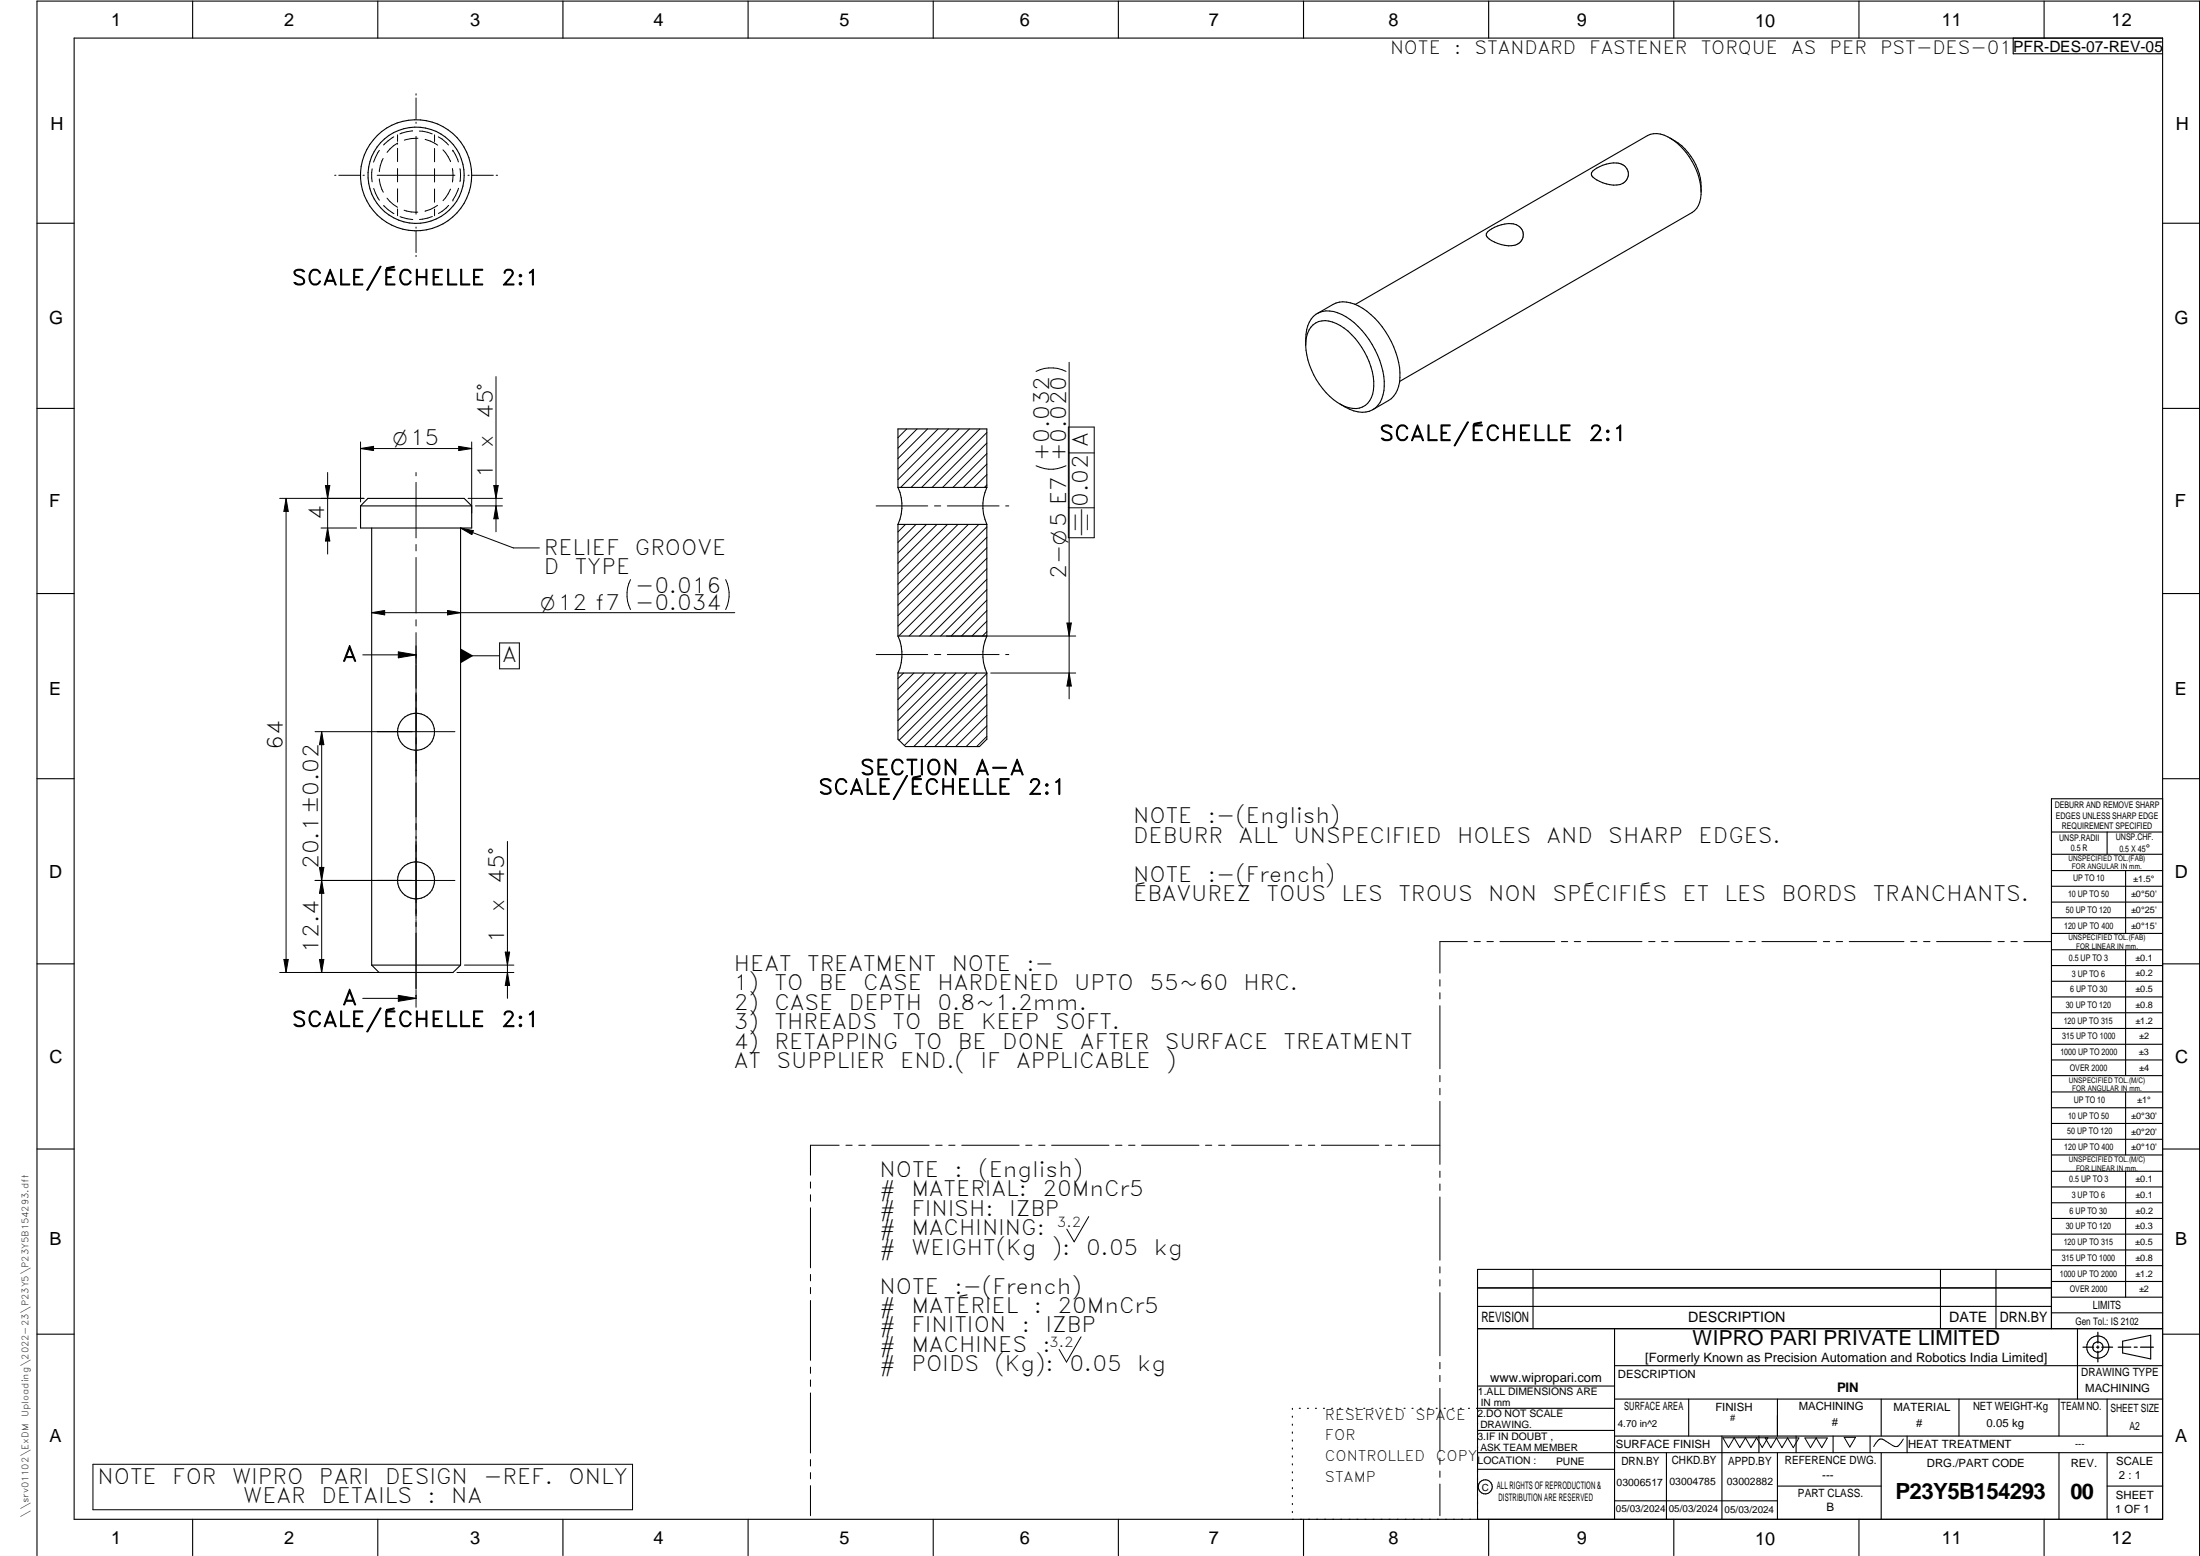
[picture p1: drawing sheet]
<svg xmlns="http://www.w3.org/2000/svg" width="594mm" height="420mm" viewBox="0 0 594 420" stroke-linecap="round" stroke-linejoin="round" font-family="sans-serif">
<g fill="none" stroke="#000" stroke-width=".3">
<path d="M20 10.3h564v400h-564zM52 .3v10M102 .3v10M152 .3v10M202 .3v10M252 .3v10M302 .3v10M352 .3v10M402 .3v10M452 .3v10M502 .3v10M543.6 10.3v4.2h40.4"/>
<path d="M552 .3v10M450.9 37.2a15.3 15.3 0 0 1 7.7 18.3l-.4 .8-1.3 1.1-79 45.6M430.1 46.2a8.8 8.8 0 0 1 7.8-1.9 2.92 2.92 0 0 1 1.8 3.4 2.92 2.92 0 0 1-3.1 2.3 8.7 8.7 0 0 1-6.8-2.6v-.6zM459.4 51.3a18.1 18.1 0 0 0-10-14.8 5.4 5.4 0 0 0-4.5 .1l-78.9 45.6M10 60.3h10M401.7 62.6a8.8 8.8 0 0 1 7.8-1.9 2.93 2.93 0 0 1 1.8 3.4 2.93 2.93 0 0 1-3 2.2 8.1 8.1 0 0 1-6.9-2.7v-.4zM584 60.3h10M352.6 93.1a10.2 10.2 0 0 1 2.1-7.7 6.5 6.5 0 0 1 7.6-.5 23.1 23.1 0 0 1 11.5 19.4 7.4 7.4 0 0 1-3.1 6.3M354.6 87.7a5.6 5.6 0 0 1 6.3-.3 19.9 19.9 0 0 1 10.1 16.8 5.5 5.5 0 0 1-4.8 6.1 11.2 11.2 0 0 1-8.1-4.3 19 19 0 0 1-5.3-15 5.9 5.9 0 0 1 1.8-3.3zM355.7 84.7l4.3-2.5a7.9 7.9 0 0 1 8 1.1 23.4 23.4 0 0 1 10 18.6 7.3 7.3 0 0 1-3.1 6.3l-4.2 2.4M10 110.3h10M361.8 109.1a9.5 9.5 0 0 0 8 1.9l.9-.4"/>
<path d="M584 110.3h10M97.4 136.6l1.9-2h26l2.1 2M97.4 136.6v6h30v-6M97.4 136.6h30M242.5 131.6h24M242.5 131.6a12.1 12.1 0 0 1 0 10M242.5 131.6v-15.8h24v15.8M266.5 131.6a12.1 12.1 0 0 0 0 10M100.4 142.6v118M124.4 142.6v118M242.5 141.6v30.1M242.5 141.6h24"/>
<path d="M266.5 141.6v30.1M10 160.3h10M242.5 171.7h24M242.5 171.7a12.1 12.1 0 0 1 0 10M266.5 171.7a12.1 12.1 0 0 0 0 10M584 160.3h10M242.5 181.7h24M242.5 181.7v17.9l2 2h20l2-2v-17.9M10 210.3h10M584 215.7h-30v143.1M584 210.3h10M554 224.7h30"/>
<path d="M554 230.7h30M554 235.1h30M554 239.3h30M569 224.7v6M574 235.1v17M554 243.6h30M554 247.8h30M554 252.1h30M554 256.5h30M574 256.5v33.9M10 260.3h10M100.4 260.6l2 2h19.9l2.1-2"/>
<path d="M100.4 260.6h24M554 260.7h30M554 265h30M554 269.2h30M554 273.5h30M554 277.7h30M584 260.3h10M554 282h30M554 286.2h30M554 290.4h30M554 294.9h30M554 299.1h30"/>
<path d="M574 294.9v17M10 310.3h10M554 303.4h30M554 307.6h30M554 311.9h30M554 316.3h30M574 316.3v34M584 310.3h10M554 320.5h30M554 324.8h30M554 329h30M554 333.2h30"/>
<path d="M554 337.5h30M399 358.8h185M399 352.8h155M399 347.8h155M414 342.8v16M436 358.8v51.5M524 342.8v16M539 342.8v16M554 341.8h30M554 346h30M554 350.3h30M554 354.5h30"/>
<path d="M554 342.8h-155v67.5M561 358.8v19M10 360.3h10M399 374.3h37M436 368.8h148M436 377.8h148M456 377.8v10M480 377.8v10M508 377.8v10M529 377.8v10M556 377.8v10M569 377.8v10"/>
<path d="M573.2 362.2l7.6-1.6v6.3l-7.6-1.6zM584 360.3h10M349 380.3v.3M349 382.4v.3M349 384.6v.3M349 386.7v.3M349 388.8v.3M349 391v.3M349 393.1v.3M349 395.3v.3M349 397.4v.3M349 399.5v.3"/>
<path d="M350.9 380.3h.2M353.1 380.3h.2M355.2 380.3h.3M357.4 380.3h.3M359.6 380.3h.3M361.7 380.3h.3M363.9 380.3h.3M366.1 380.3h.3M368.3 380.3h.2M370.4 380.3h.3M372.6 380.3h.3M374.8 380.3h.3"/>
<path d="M376.9 380.3h.4M379.1 380.3h.3M381.3 380.3h.3M383.4 380.3h.4M385.6 380.3h.3M387.8 380.3h.3M390 380.3h.3M392.2 380.3h.3M394.3 380.3h.3M396.5 380.3h.3M398.7 380.3h37.3M399 386.2h37"/>
<path d="M399 396.7h37M436 387.8h148M450 392.3v18M465 387.8v22.5M475 387.8v4.5M480 392.3v18M485 387.8v4.5M495 387.8v4.5M505 387.8v4.5M508 392.3v18M515 387.8v4.5M556 392.3v18"/>
<path d="M569 392.3v18M584 392.3h-185M52 410.3v9.7M102 410.3v9.7M152 410.3v9.7M202 410.3v9.7M252 410.3v9.7M302 410.3v9.7M349 401.7v.3M349 403.8v.4M349 406v.3M349 408.1v.3"/>
<path d="M352 410.3v9.7M402 410.3v9.7M436 405.3h44M452 410.3v9.7M480 401.3h28M502 410.3v9.7M552 410.3v9.7M569 401.3h15M10 420v-419.7h584v419.7"/>
<circle cx="112.3" cy="47.3" r="13"/>
<circle cx="112.4" cy="47.3" r="15"/>
<circle cx="112.3" cy="197.6" r="5"/>
<circle cx="112.3" cy="237.7" r="5"/>
<circle cx="566.5" cy="363.8" r="2.99"/>
<circle cx="566.5" cy="363.7" r="1.41"/>
<circle cx="401.1" cy="401.5" r="1.9"/>
</g>
<path d="M566.5 359.7v3M562.5 363.8h2.9M566.1 363.8h.7M566.5 363.4v.7M566.5 364.9v2.8M567.6 363.8h2.9M572 363.8h3.4M576.3 363.8h.8M578 363.8h3.5" fill="none" stroke="#000" stroke-width=".34"/>
<g fill="none" stroke="#000" stroke-width=".27">
<path d="M106.3 37l-2.7 2.2M107.4 36.4v1.8M107.4 38.7h.1M107.4 38.7l-1.1 .7-1.8 1.7M111.4 35.3l-1.5 .3-1.9 .6M112.3 25.3v.4M112.3 26.5v5.7M112.3 33v.3M112.3 36.8v21M112.9 37.3l-1.9 .1-1.8 .4M113.2 35.4l2.3 .3 1.2 .5M114.8 37.6l1.4 .5 2 1.1"/>
<path d="M117.3 36.4v1.8M118.4 37l1 .5 1.7 1.7M90.4 47.3h.3M91.5 47.3h5.8M98 47.3h.4M100.5 45.6v3.5M100.9 50.9l1.5 3.2M101.8 47.3h21M102.4 40.6l-1.5 3.2M102.4 48.3a8.3 8.3 0 0 0 1.1 3.6M103.5 42.8l-.8 1.9-.3 1.7M103.6 55.5l1.2 1.1 1.6 1.1"/>
<path d="M104.5 53.5l1.8 1.7 1.1 .8M107.4 40v3.6M107.4 45.5v3.6M107.4 51v3.6M107.4 56.4v1.9M108 58.5l3.5 .8M109.1 56.8l1.9 .4 1.8 .1M116.7 58.5l-1.2 .4-2.2 .4M117.3 40.1v3.6M117.3 45.6v3.5M117.3 51v3.6M117.3 56.5v1.8"/>
<path d="M118.1 55.5l-1.9 1.1-1.4 .4M119.6 40.5l1.4 1.8 .7 1.3M121.2 55.5l-1.8 1.6-1 .6M121.6 51.1l-.6 1.2-1.4 1.9M122.2 45.5l.1 1.8-.1 1.8M122.3 40.6h.1M122.3 54h.1M122.3 40.6l1.5 3.1M123.8 50.8l-1.5 3.2M124.2 45.6l.2 1.7-.2 1.8M126.4 47.3h.3M127.5 47.3h5.7"/>
<path d="M134 47.3h.4M112.3 61.3v.3M112.3 62.4v5.8M112.3 69v.3M288.7 97.8v90.9M97.4 119.3v16.3M127.4 119.3v19.3M133.9 101.7v41.9M244.8 115.8l-2.3 2.4M247.6 115.8l-5.1 5.2M250.5 115.8l-8 8M253.3 115.8l-10.8 10.9"/>
<path d="M256.2 115.8l-13.7 13.7M259 115.8l-15.8 15.8M261.8 115.8l-15.8 15.8M264.6 115.8l-15.7 15.8M266.5 119.6l-12 12M266.5 116.8l-14.8 14.8M287.9 100.3a9.1 9.1 0 0 0-8.1 0M288.5 115.3h7v29.9h-7zM75.5 134.6h22.8M77.3 134.6l.5 3.5h-1.1zM77.3 134.6v128M87.9 131.1h1.2l-.6 3.5z"/>
<path d="M88.5 127.6v22M97.4 121.1h30M97.4 121.1l3.5-.6v1.2zM112.3 127.6v.9M112.3 130.3v14.9M123.9 120.5l3.5 .6-3.5 .6zM126.4 134.6h9.3M128.4 136.6h7.3M133.3 131.1h1.2l-.6 3.5zM133.9 136.6l.6 3.5h-1.2zM236.6 136.6h13.9M252.3 136.6h1.7"/>
<path d="M255.8 136.6h14M266.5 130.9l-.7 .7M266.5 128.1l-3.5 3.5M266.5 125.3l-6.3 6.3M266.5 122.5l-9.2 9.1M271.6 136.6h.8M287.9 125.8a9.1 9.1 0 0 1-8.1 0M288.5 137.1h7M288.5 122.3h7M86.7 142.6h9.6M88.5 142.6l.6 3.5h-1.2zM112.3 147v1.8"/>
<path d="M112.3 150.5v15M124.4 142.6l14.2 5.4h7.1M124.4 142.6l3.4 .7-.4 1.1zM170.3 156.5a9.1 9.1 0 0 0 0 8.1M196 156.5a9.1 9.1 0 0 1 0 8.1M244.5 141.6l-2 2M247.3 141.6l-4.8 4.9M250.2 141.6l-7.7 7.7M253 141.6l-10.5 10.5M255.9 141.6l-13.4 13.3M258.7 141.6l-16.2 16.2M261.5 141.6l-19 19"/>
<path d="M264.3 141.6l-21.8 21.8M266.5 159.2l-12.5 12.5M266.5 156.4l-15.3 15.3M266.5 153.6l-18.2 18.1M266.5 150.7l-21 21M266.5 147.9l-23.8 23.8M266.5 142.3l-24 23.9M266.5 145.1l-24 24M98 176.8h14.3M100.4 165.4l3.5-.6v1.2zM100.4 165.4h98M107.6 176l4.7 .8-4.7 .8z"/>
<path d="M112.3 167.3v1.7M112.3 170.8v77.4M120.9 164.8l3.5 .6-3.5 .6zM124.4 177.1h10.5M134.9 173.6h5.3v7h-5.3zM236.6 176.7h13.9M252.3 176.7h1.7M255.6 171.7h34.9M255.8 176.7h14M266.5 170.6l-1.2 1.1M266.5 167.7l-4 4M266.5 164.9l-6.9 6.8"/>
<path d="M266.5 162.1l-9.7 9.6M271.6 176.7h.8M288.1 168.2h1.2l-.6 3.5zM86.9 197.6l.6 3.5h-1.2zM86.9 197.6v65M122.8 197.6h-37.7M244 181.7l-1.5 1.5M246.8 181.7l-4.3 4.4M249.6 181.7l-7.1 7.2M252.5 181.7l-10 10M255.3 181.7l-12.8 12.9M258.1 181.7l-15.6 15.7"/>
<path d="M261 181.7l-18.2 18.2M263.8 181.7l-19.6 19.6M266.5 198.8l-2.8 2.8M266.5 196l-5.6 5.6M266.5 193.2l-8.4 8.4M266.5 190.3l-11.3 11.3M266.5 187.5l-14.1 14.1M266.5 184.7l-16.9 16.9M266.5 181.9l-19.7 19.7M267.5 181.7h23M288.7 181.7l.6 3.6h-1.2zM86.3 234.2h1.2l-.6 3.5z"/>
<path d="M86.9 237.7l.6 3.5h-1.2zM122.8 237.7h-37.7M137 227.2v42.4M76.7 259.1h1.1l-.5 3.5zM86.3 259.1h1.2l-.6 3.5zM112.3 248.5v18.5M136.4 257.1h1.2l-.6 3.5zM396.2 254.3h-7.4v8.5M398.1 254.3h1.6M401.5 254.3h1.8M405 254.3h14.8M421.6 254.3h1.7"/>
<path d="M425.1 254.3h1.7M428.6 254.3h14.8M445.2 254.3h1.7M448.7 254.3h1.7M452.2 254.3h14.8M468.8 254.3h1.7M472.3 254.3h1.7M475.8 254.3h14.8M492.4 254.3h1.7M495.8 254.3h1.8M499.4 254.3h14.7M516 254.3h1.6"/>
<path d="M519.4 254.3h1.8M522.9 254.3h14.8M539.5 254.3h1.7M543 254.3h1.7M546.5 254.3h7.4M75.5 262.6h35.8M98 269.6h14.3M107.6 268.8l4.7 .8-4.7 .8zM112.3 267.2v4.8M123.4 262.6h15.4M125.4 260.6h13.4M137 262.6l.6 3.5h-1.2z"/>
<path d="M388.8 264.5v1.8M388.8 268.1v1.6M388.8 271.6v17M388.8 290.4v1.7M388.8 293.9v1.7M388.8 297.4v17M218.9 319.2v1.6M226.6 309.2h-7.7v8.1M228.4 309.2h1.7M231.9 309.2h1.7M235.4 309.2h15.5M252.7 309.2h1.7"/>
<path d="M256.2 309.2h1.7M259.7 309.2h15.5M277 309.2h1.7M280.5 309.2h1.7M284 309.2h15.5M301.2 309.2h1.8M304.8 309.2h1.7M308.3 309.2h15.5M325.5 309.2h1.7M329.1 309.2h1.6M332.6 309.2h15.4M349.8 309.2h1.7"/>
<path d="M353.3 309.2h1.7M356.8 309.2h15.5M374.1 309.2h1.7M377.6 309.2h1.7M381.1 309.2h7.7M388.8 316.2v1.7M388.8 319.7v1.7M218.9 322.6v1.8M218.9 326.1v16.2M294 328.5l-3.9 6.8-2-3.4M388.8 323.2v17.1M218.9 344.1v1.8"/>
<path d="M218.9 347.6v1.7M218.9 351.2v16.1M388.8 342.1v1.6M388.8 345.6v1.7M388.8 349v17.1M218.9 369.1v1.7M218.9 372.6v1.8M218.9 376.1v16.2M291.9 361l-3.9 6.8-2-3.4M388.8 367.9v1.7M388.8 371.4v1.7M388.8 374.9v17"/>
<path d="M25.1 395.4h145.7v12.3h-145.7zM218.9 394.1v1.8M218.9 397.6v1.7M388.8 393.7v1.7M388.8 397.2v1.7M465.2 388.2h12.2l-1.5 2.7-1.6-2.7-1.5 2.7-1.5-2.7-1.5 2.7-1.5-2.7-1.5 2.7zM476.7 388.3h9.1l-1.6 2.6-1.5-2.6-1.5 2.6-1.5-2.6-1.5 2.6zM487.4 388.3h6l-1.5 2.6-1.5-2.6-1.5 2.6zM498 388.1h3.1l-1.6 2.6zM514 388.6l-1.1 1.5a1.2 1.2 0 0 1-1.8 .3l-1.8-1.2a1.55 1.55 0 0 0-1.6-.6 1.55 1.55 0 0 0-1.2 1.1l-.5 .9M218.9 401.2v8.1M388.8 400.7v8.6"/>
</g>
<g fill="#000">
<path d="M77.3 134.6l.5 3.5h-1.1zM87.9 131.1h1.2l-.6 3.5zM97.4 121.1l3.5-.6v1.2zM123.9 120.5l3.5 .6-3.5 .6zM133.3 131.1h1.2l-.6 3.5zM88.5 142.6l.6 3.5h-1.2zM124.4 142.6l3.4 .7-.4 1.1zM133.9 136.6l.6 3.5h-1.2zM100.4 165.4l3.5-.6v1.2zM107.6 176l4.7 .8-4.7 .8zM120.9 164.8l3.5 .6-3.5 .6zM124.4 175.1l3.4 2-3.4 2z"/>
<path d="M288.1 168.2h1.2l-.6 3.5zM288.7 181.7l.6 3.6h-1.2zM86.9 197.6l.6 3.5h-1.2zM86.3 234.2h1.2l-.6 3.5zM76.7 259.1h1.1l-.5 3.5zM86.3 259.1h1.2l-.6 3.5zM86.9 237.7l.6 3.5h-1.2zM136.4 257.1h1.2l-.6 3.5zM107.6 268.8l4.7 .8-4.7 .8zM137 262.6l.6 3.5h-1.2z"/>
</g>
<text font-size="6" x="511.8" y="404.8">P23Y5B154293</text>
<text font-size="5.9" x="559.1" y="404.7">00</text>
<g font-size="5.7">
<text x="78.8" y="77">SCALE/ÉCHELLE</text>
<text x="135.4" y="77">2:1</text>
<text x="133" y="113.1" transform="rotate(-90 133 113.1)">45°</text>
<text x="372.4" y="119">SCALE/ÉCHELLE</text>
<text x="429" y="119">2:1</text>
<text x="133" y="120.9" transform="rotate(-90 133 120.9)">x</text>
<text x="283.3" y="124.5" transform="rotate(-90 283.3 124.5)">+0.032</text>
<text x="133" y="129" transform="rotate(-90 133 129)">1</text>
<text x="293.7" y="136.8" transform="rotate(-90 293.7 136.8)">0.02 A</text>
<text x="87.6" y="140.5" transform="rotate(-90 87.6 140.5)">4</text>
<text x="146.8" y="149.7">RELIEF</text>
<text x="171.4" y="149.7">GROOVE</text>
<text x="146.8" y="155">D</text>
<text x="155.2" y="155">TYPE</text>
<text x="171.5" y="160">-0.016</text>
<text x="287.9" y="156.2" transform="rotate(-90 287.9 156.2)">2-O5 E7 +0.020</text>
<text x="171.5" y="164.6">-0.034</text>
<text x="92.4" y="178.6">A</text>
<text x="135.6" y="178.9">A</text>
<text x="76.4" y="202.5" transform="rotate(-90 76.4 202.5)">64</text>
<text x="232.2" y="209.3">SECTION</text>
<text x="263.3" y="209.3">A-A</text>
<text x="221" y="214.5">SCALE/ÉCHELLE</text>
<text x="277.5" y="214.5">2:1</text>
<text x="306" y="222.3">NOTE</text>
<text x="306" y="227.6">DEBURR</text>
<text x="326.2" y="222.3">:-(English)</text>
<text x="334.4" y="227.6">ALL</text>
<text x="349.3" y="227.6">UNSPECIFIED</text>
<text x="393.5" y="227.6">HOLES</text>
<text x="417.6" y="227.6">AND</text>
<text x="434.3" y="227.6">SHARP</text>
<text x="458.7" y="227.6">EDGES.</text>
<text x="86" y="234.6" transform="rotate(-90 86 234.6)">20.1±0.02</text>
<text x="136.1" y="238.6" transform="rotate(-90 136.1 238.6)">45°</text>
<text x="306" y="238.1">NOTE</text>
<text x="326.2" y="238.1">:-(French)</text>
<text x="306" y="243.3">ÉBAVUREZ</text>
<text x="342" y="243.3">TOUS</text>
<text x="362.3" y="243.3">LES</text>
<text x="377.6" y="243.3">TROUS</text>
<text x="401.9" y="243.3">NON</text>
<text x="419.3" y="243.3">SPÉCIFIÉS</text>
<text x="454.3" y="243.3">ET</text>
<text x="465.7" y="243.3">LES</text>
<text x="481.1" y="243.3">BORDS</text>
<text x="505.7" y="243.3">TRANCHANTS.</text>
<text x="136.1" y="246.4" transform="rotate(-90 136.1 246.4)">x</text>
<text x="86" y="257.2" transform="rotate(-90 86 257.2)">12.4</text>
<text x="136.1" y="254.5" transform="rotate(-90 136.1 254.5)">1</text>
<text x="198.2" y="262.2">HEAT</text>
<text x="217.9" y="262.2">TREATMENT</text>
<text x="257" y="262.2">NOTE</text>
<text x="277.2" y="262.2">:-</text>
<text x="198.2" y="267.4">1)</text>
<text x="209.2" y="267.4">TO</text>
<text x="221.1" y="267.4">BE</text>
<text x="233.1" y="267.4">CASE</text>
<text x="253.2" y="267.4">HARDENED</text>
<text x="290.1" y="267.4">UPTO</text>
<text x="310.4" y="267.4">55~60</text>
<text x="335.8" y="267.4">HRC.</text>
<text x="92.4" y="271.4">A</text>
<text x="198.2" y="272.7">2)</text>
<text x="209.2" y="272.7">CASE</text>
<text x="229.2" y="272.7">DEPTH</text>
<text x="253.2" y="272.7">0.8~1.2mm.</text>
<text x="78.8" y="277.2">SCALE/ÉCHELLE</text>
<text x="135.4" y="277.2">2:1</text>
<text x="198.2" y="277.9">3)</text>
<text x="209.2" y="277.9">THREADS</text>
<text x="241" y="277.9">TO</text>
<text x="252.9" y="277.9">BE</text>
<text x="264.9" y="277.9">KEEP</text>
<text x="284.9" y="277.9">SOFT.</text>
<text x="198.2" y="283.2">4)</text>
<text x="209.2" y="283.2">RETAPPING</text>
<text x="246.7" y="283.2">TO</text>
<text x="258.7" y="283.2">BE</text>
<text x="270.6" y="283.2">DONE</text>
<text x="291.6" y="283.2">AFTER</text>
<text x="314.6" y="283.2">SURFACE</text>
<text x="346.6" y="283.2">TREATMENT</text>
<text x="198.2" y="288.4">AT</text>
<text x="209.7" y="288.4">SUPPLIER</text>
<text x="243.1" y="288.4">END.(</text>
<text x="264.8" y="288.4">IF</text>
<text x="274.4" y="288.4">APPLICABLE</text>
<text x="314.9" y="288.4">)</text>
<text x="237.5" y="317.8">NOTE</text>
<text x="257.7" y="317.8">:</text>
<text x="264.1" y="317.8">(English)</text>
<text x="237.5" y="323">#</text>
<text x="246.1" y="323">MATERIAL:</text>
<text x="281.5" y="323">20MnCr5</text>
<text x="237.5" y="328.3">#</text>
<text x="246.1" y="328.3">FINISH:</text>
<text x="272.5" y="328.3">IZBP</text>
<text x="237.5" y="333.5">#</text>
<text x="246.1" y="333.5">MACHINING:</text>
<text x="237.5" y="338.8">#</text>
<text x="246.1" y="338.8">WEIGHT(Kg</text>
<text x="284" y="338.8">):</text>
<text x="293.3" y="338.8">0.05</text>
<text x="311.6" y="338.8">kg</text>
<text x="237.5" y="349.3">NOTE</text>
<text x="257.7" y="349.3">:-(French)</text>
<text x="237.5" y="354.5">#</text>
<text x="237.5" y="359.8">#</text>
<text x="246.1" y="359.8">FINITION</text>
<text x="246.1" y="354.5">MATÉRIEL</text>
<text x="275.9" y="359.8">:</text>
<text x="279.2" y="354.5">:</text>
<text x="282.3" y="359.8">IZBP</text>
<text x="285.6" y="354.5">20MnCr5</text>
<text x="237.5" y="365">#</text>
<text x="246.1" y="365">MACHINES</text>
<text x="281.5" y="365">:</text>
<text x="237.5" y="370.3">#</text>
<text x="246.1" y="370.3">POIDS</text>
<text x="268.5" y="370.3">(Kg):</text>
<text x="288.8" y="370.3">0.05</text>
<text x="307.1" y="370.3">kg</text>
<text x="26.3" y="400.6">NOTE</text>
<text x="46.5" y="400.6">FOR</text>
<text x="62.7" y="400.6">WIPRO</text>
<text x="86.1" y="400.6">PARI</text>
<text x="104" y="400.6">DESIGN</text>
<text x="130.5" y="400.6">-REF.</text>
<text x="153.5" y="400.6">ONLY</text>
<text x="65.7" y="405.9">WEAR</text>
<text x="86.8" y="405.9">DETAILS</text>
<text x="115.4" y="405.9">:</text>
<text x="121.8" y="405.9">NA</text>
</g>
<text font-size="5.6" x="457" y="363.2">WIPRO PARI PRIVATE LIMITED</text>
<g font-size="5.4">
<text x="106.1" y="120.2">O15</text>
<text x="293.7" y="144.9" transform="rotate(-90 293.7 144.9)">d</text>
<text x="146" y="164.6">O12 f7</text>
</g>
<g font-size="4.9">
<text x="30" y="6.9">1</text>
<text x="76.7" y="6.9">2</text>
<text x="127" y="6.9">3</text>
<text x="176.5" y="6.9">4</text>
<text x="226.7" y="6.9">5</text>
<text x="275.4" y="6.9">6</text>
<text x="326.4" y="6.9">7</text>
<text x="375" y="6.9">8</text>
<text x="425.8" y="6.9">9</text>
<text x="473.9" y="7.3">10</text>
<text x="524.3" y="6.9">11</text>
<text x="570.2" y="6.9">12</text>
<text x="375.4" y="14.5">NOTE</text>
<text x="392.7" y="14.5">:</text>
<text x="398.2" y="14.5">STANDARD</text>
<text x="429.2" y="14.5">FASTENER</text>
<text x="459.2" y="14.5">TORQUE</text>
<text x="483.7" y="14.5">AS</text>
<text x="494.1" y="14.5">PER</text>
<text x="507.7" y="14.5">PST-DES-01</text>
<text x="13.6" y="35.1">H</text>
<text x="587.6" y="35.1">H</text>
<text x="13.2" y="87.5">G</text>
<text x="587.2" y="87.5">G</text>
<text x="13.2" y="137">F</text>
<text x="587.2" y="137">F</text>
<text x="13.2" y="187.6">E</text>
<text x="587.2" y="187.6">E</text>
<text x="13.2" y="237">D</text>
<text x="587.2" y="237">D</text>
<text x="13.4" y="287.1">C</text>
<text x="587.4" y="287.1">C</text>
<text x="13.4" y="336.2">B</text>
<text x="587.4" y="336.2">B</text>
<text x="13.4" y="389.3">A</text>
<text x="587.4" y="389.3">A</text>
<text x="30" y="416.9">1</text>
<text x="76.7" y="416.9">2</text>
<text x="127" y="416.9">3</text>
<text x="176.5" y="416.9">4</text>
<text x="226.7" y="416.9">5</text>
<text x="275.4" y="416.9">6</text>
<text x="326.4" y="416.9">7</text>
<text x="375" y="416.9">8</text>
<text x="425.8" y="416.9">9</text>
<text x="473.9" y="417.3">10</text>
<text x="524.3" y="416.9">11</text>
<text x="570.2" y="416.9">12</text>
</g>
<text font-size="4.2" x="543.6" y="14">PFR-DES-07-REV-05</text>
<g font-size="3.9">
<text x="400" y="357.1">REVISION</text>
<text x="455.9" y="357.1">DESCRIPTION</text>
<text x="526.4" y="357.1">DATE</text>
<text x="540" y="357.1">DRN.BY</text>
<text x="357.8" y="383.3">RESERVED</text>
<text x="382.3" y="383.3">SPACE</text>
<text x="357.8" y="388.9">FOR</text>
<text x="357.8" y="394.5">CONTROLLED</text>
<text x="387.8" y="394.5">COPY</text>
<text x="357.8" y="400">STAMP</text>
</g>
<g font-size="3.7">
<text x="285.4" y="331.3">3.2</text>
<text x="283.3" y="363.8">3.2</text>
</g>
<text font-size="3.6" x="496.1" y="375.8">PIN</text>
<g font-size="3.5">
<text x="444.3" y="367.7">[Formerly Known as Precision Automation and Robotics India Limited]</text>
<text x="402.4" y="373.3">www.wipropari.com</text>
</g>
<g font-size="3.1">
<text x="565.1" y="353.5">LIMITS</text>
<text x="562" y="371.7">DRAWING TYPE</text>
<text x="436.9" y="372.1">DESCRIPTION</text>
<text x="563.1" y="375.9">MACHINING</text>
<text x="438.6" y="380.8">SURFACE AREA</text>
<text x="463.2" y="380.9">FINISH</text>
<text x="485.7" y="380.8">MACHINING</text>
<text x="511.3" y="380.9">MATERIAL</text>
<text x="532.8" y="380.7">NET WEIGHT-Kg</text>
<text x="556.5" y="380.7">TEAM NO.</text>
<text x="569.9" y="381.2">SHEET SIZE</text>
<text x="494.6" y="385.1">#</text>
<text x="517.4" y="385.3">#</text>
<text x="536.4" y="385.3">0.05 kg</text>
<text x="575" y="386.1">A2</text>
<text x="436.3" y="391">SURFACE FINISH</text>
<text x="437.8" y="395.5">DRN.BY</text>
<text x="451.4" y="395.4">CHKD.BY</text>
<text x="466.6" y="395.5">APPD.BY</text>
<text x="482" y="395.4">REFERENCE DWG.</text>
<text x="515.3" y="391.1">HEAT TREATMENT</text>
<text x="571.4" y="395.6">SCALE</text>
<text x="492.1" y="399.4">---</text>
<text x="520.4" y="396.2">DRG./PART CODE</text>
<text x="559.2" y="396.1">REV.</text>
<text x="572.2" y="399.5">2 : 1</text>
<text x="485.5" y="404.3">PART CLASS.</text>
<text x="493.2" y="407.9">B</text>
<text x="571.4" y="404.7">SHEET</text>
<text x="571.2" y="408.4">1 OF 1</text>
</g>
<text font-size="3" x="579.5" y="230.1">°</text>
<g font-size="2.8">
<text x="560.4" y="357.7">Gen Tol.: IS 2102</text>
<text x="399.1" y="376.6">1.ALL DIMENSIONS ARE</text>
<text x="399" y="382.7">2.DO NOT SCALE</text>
<text x="399" y="388.7">3.IF IN DOUBT ,</text>
<text x="399" y="395.4">LOCATION :</text>
<text x="420.2" y="395.6">PUNE</text>
<text x="404.2" y="402">ALL RIGHTS OF REPRODUCTION &amp;</text>
<text x="436.5" y="401.2">03006517</text>
<text x="450.8" y="400.9">03004785</text>
<text x="466.3" y="401">03002882</text>
<text x="404.7" y="405.4">DISTRIBUTION ARE RESERVED</text>
</g>
<g font-size="2.7">
<text x="399.9" y="379.7">IN mm</text>
<text x="399.7" y="385.7">DRAWING.</text>
<text x="436.9" y="385.4">4.70 in^2</text>
<text x="399.7" y="391.8">ASK TEAM MEMBER</text>
<text x="400.1" y="402.5">C</text>
<text x="436.4" y="408.3">05/03/2024</text>
<text x="450.6" y="408.4">05/03/2024</text>
<text x="465.7" y="408.5">05/03/2024</text>
</g>
<g font-size="2.5">
<text x="554.9" y="218.3">DEBURR AND REMOVE SHARP</text>
<text x="555.2" y="221">EDGES UNLESS SHARP EDGE</text>
<text x="556.1" y="227.1">UNSP.RADII</text>
<text x="556.8" y="223.8">REQUIREMENT SPECIFIED</text>
<text x="571.4" y="226.9">UNSP.CHF.</text>
<text x="559.2" y="229.9">0.5 R</text>
<text x="572.3" y="230.1">0.5 X 45</text>
<text x="559.8" y="238">UP TO 10</text>
<text x="576.1" y="238.1">±1.5°</text>
<text x="558.5" y="242.2">10 UP TO 50</text>
<text x="575.5" y="242.3">±0°50'</text>
<text x="557.4" y="250.7">120 UP TO 400</text>
<text x="557.9" y="246.5">50 UP TO 120</text>
<text x="575.5" y="250.7">±0°15'</text>
<text x="575.5" y="246.5">±0°25'</text>
<text x="558.7" y="259.4">0.5 UP TO 3</text>
<text x="559.5" y="263.7">3 UP TO 6</text>
<text x="576.6" y="263.6">±0.2</text>
<text x="576.6" y="259.4">±0.1</text>
<text x="559" y="267.9">6 UP TO 30</text>
<text x="576.6" y="267.9">±0.5</text>
<text x="557.8" y="272.2">30 UP TO 120</text>
<text x="576.6" y="272.2">±0.8</text>
<text x="556.9" y="280.7">315 UP TO 1000</text>
<text x="557.3" y="276.4">120 UP TO 315</text>
<text x="576.6" y="276.4">±1.2</text>
<text x="577.7" y="280.7">±2</text>
<text x="556.4" y="284.9">1000 UP TO 2000</text>
<text x="577.6" y="284.9">±3</text>
<text x="558.9" y="289.2">OVER 2000</text>
<text x="577.7" y="289.3">±4</text>
<text x="560" y="297.9">UP TO 10</text>
<text x="577.1" y="297.9">±1°</text>
<text x="558.5" y="302.1">10 UP TO 50</text>
<text x="575.5" y="302.1">±0°30'</text>
<text x="557.4" y="310.6">120 UP TO 400</text>
<text x="558.2" y="306.3">50 UP TO 120</text>
<text x="575.5" y="310.6">±0°10'</text>
<text x="575.5" y="306.4">±0°20'</text>
<text x="558.8" y="319.2">0.5 UP TO 3</text>
<text x="559.4" y="323.4">3 UP TO 6</text>
<text x="576.6" y="319.2">±0.1</text>
<text x="576.6" y="323.5">±0.1</text>
<text x="558.9" y="327.7">6 UP TO 30</text>
<text x="576.7" y="327.7">±0.2</text>
<text x="557.8" y="332">30 UP TO 120</text>
<text x="576.6" y="332">±0.3</text>
<text x="556.8" y="340.5">315 UP TO 1000</text>
<text x="557.3" y="336.3">120 UP TO 315</text>
<text x="576.6" y="336.3">±0.5</text>
<text x="576.6" y="340.5">±0.8</text>
<text x="556.2" y="344.7">1000 UP TO 2000</text>
<text x="576.6" y="344.7">±1.2</text>
<text x="558.9" y="349">OVER 2000</text>
<text x="577.6" y="349">±2</text>
<text x="467.2" y="383.8">#</text>
<text x="560.4" y="390.7">---</text>
</g>
<g font-size="2.4">
<text x="7.7" y="382.7" transform="rotate(-90 7.7 382.7)">Uploading\2022-23\P23Y5\P23Y5B154293.dft</text>
<text x="7.7" y="409.8" transform="rotate(-90 7.7 409.8)">\\srv01102\ExDM</text>
</g>
<g font-size="2.1">
<text x="558.5" y="232.4">UNSPECIFIED TOL.(FAB)</text>
<text x="559.5" y="234.7">FOR ANGULAR IN mm.</text>
<text x="558.6" y="253.9">UNSPECIFIED TOL.(FAB)</text>
<text x="560.7" y="256.3">FOR LINEAR IN mm.</text>
<text x="558.7" y="292.3">UNSPECIFIED TOL.(M/C)</text>
<text x="559.6" y="294.7">FOR ANGULAR IN mm.</text>
<text x="558.7" y="313.7">UNSPECIFIED TOL.(M/C)</text>
<text x="560.6" y="316.1">FOR LINEAR IN mm.</text>
</g>
</svg>
